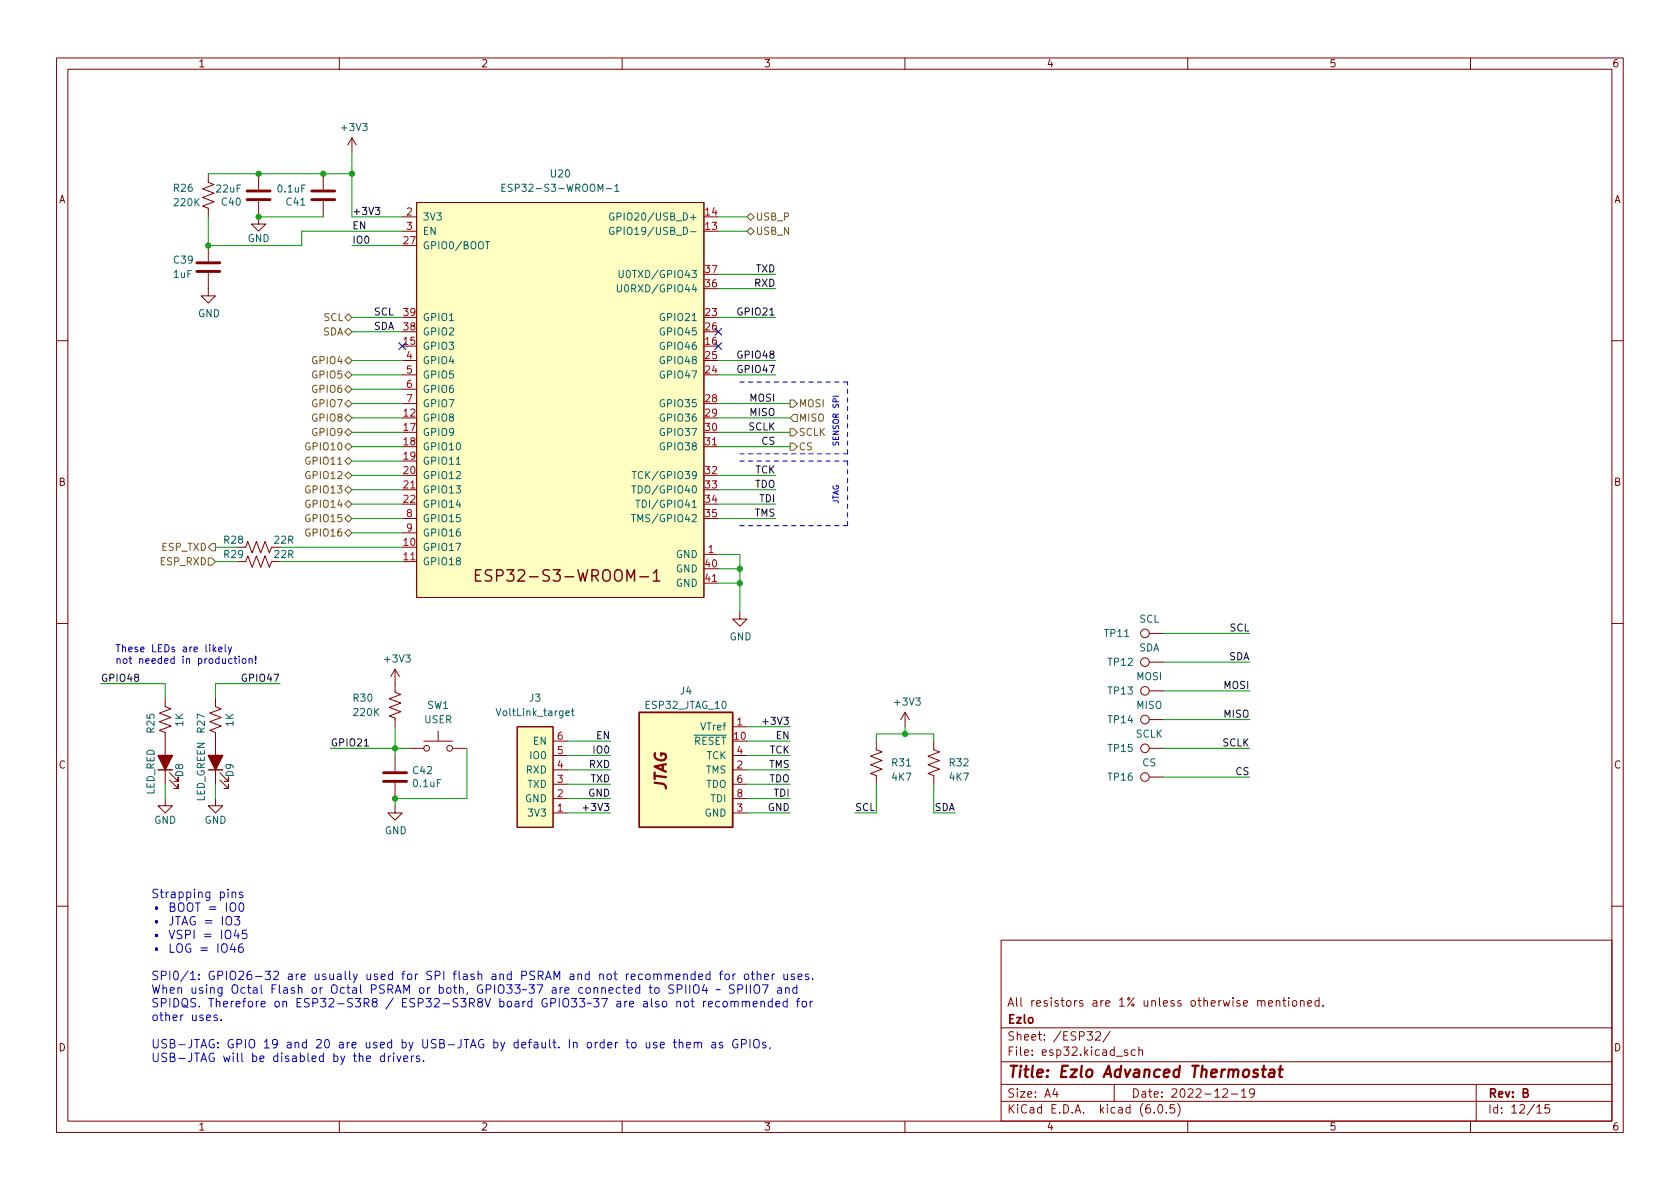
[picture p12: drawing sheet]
<svg xmlns="http://www.w3.org/2000/svg" width="297mm" height="210mm" viewBox="0 0 297 210" stroke-linecap="round" stroke-linejoin="round" font-family="sans-serif">
<g fill="none" stroke="#840000" stroke-width=".18">
<path d="M10 10.2h277v190.1h-277zM12 12.2h273v186.1h-273zM60 10.2v2M110 10.2v2M160 10.2v2M210 10.2v2M260 10.2v2M36.8 30.7v1.6l1 .3-2 .8 2 .8-2 .7 2 .8-2 .7 1 .4v1.5M45.7 35.6v4h1.3l-1.3 1.3-1.3-1.3h1.3M45.7 30.7v2.8M57.1 30.7v2.8M57.1 35.6v2.7"/>
<path d="M62.2 24.4l-.7 1.2M62.2 24.4v2.5M62.2 24.4l.8 1.2M71.1 38.3h2.6M73.7 35.8h50.8v69.9h-50.8zM36.8 48.3v4h1.3l-1.3 1.3-1.2-1.3h1.2M36.8 43.4v2.8M71.1 40.9h2.6M10 60.2h2M71.1 63.7h2.6M71.1 66.3h2.6M71.1 68.8h2.6"/>
<path d="M71.1 71.4h2.6M124.5 79h2.5M285 60.2h2M43.4 96.8l.4-1 .8 2 .7-2 .8 2 .8-2 .7 2 .4-1h1.5M43.4 99.3l.4-1 .8 2 .7-2 .8 2 .8-2 .7 2 .4-1h1.5M71.1 99.3h2.6M71.1 86.6h2.6M71.1 91.7h2.6M71.1 94.2h2.6M124.5 98h2.5M10 110.2h2M69.8 118.4v4l1.1 .4-2.1 .8 2.1 .7-2.1 .8 2.1 .8-2.1 .7 1 .4v1.5"/>
<path d="M69.8 118.4l-.7 1.2M69.8 118.4l.8 1.2M124.5 103.1h2.5M130.8 108.2v1.3h1.3l-1.3 1.2-1.3-1.2h1.3M203.2 117.1h2.5M203.2 112h2.5M285 110.2h2M29.2 123.4v1.6l1 .3-2 .8 2 .8-2 .7 2 .8-2 .8 1 .3v9.2M30 137.9l1.5 1.5v-.7v.7h-.8M30 136.6l1.5 1.6v-.8v.8h-.8M38.1 123.4v1.6l1 .3-2 .8 2 .8-2 .7 2 .8-2 .8 1 .3v9.2M38.9 137.9l1.5 1.5v-.7v.7h-.8"/>
<path d="M38.9 136.6l1.5 1.6v-.8v.8h-.8M69.8 133.6v2.8M69.8 138.4v2.8M72.4 132.3h2.5M74.9 131.1h5.1M77.5 129.3v1.8M80 132.3h2.5M91.4 128.5h6.4v17.8h-6.4zM97.8 136.1h2.5M97.8 133.6h2.5M97.8 138.7h2.5M97.8 131.1h2.5"/>
<path d="M129.5 128.5h2.6M129.5 136.1h2.6M129.5 133.6h2.6M129.5 138.7h2.6M154.9 131.1v1.5l1.1 .4-2.1 .7 2.1 .8-2.1 .7 2.1 .8-2.1 .8 1 .4v1.5M160 126v2.5M160 126l-.7 1.2M160 126l.8 1.2M165.1 131.1v1.5l1 .4-2 .7 2 .8-2 .7 2 .8-2 .8 1 .4v1.5M203.2 132.3h2.5M203.2 122.2h2.5M203.2 127.2h2.5"/>
<path d="M203.2 137.4h2.5M29.2 141.2v1.3h1.3l-1.3 1.3-1.3-1.3h1.3M38.1 141.2v1.3h1.3l-1.3 1.3-1.3-1.3h1.3M69.8 142.5v1.3h1.3l-1.3 1.2-1.2-1.2h1.2M97.8 143.8h2.5M97.8 141.2h2.5M129.5 143.8h2.6M129.5 141.2h2.6M10 160.2h2M177 166.3h108v32h-108zM223 177.1l.2-.2 .4 .1v.9M224.3 177.4l.7-.1-.1-.3-.4-.1-.2 .2 .1 .8h.5"/>
<path d="M225.6 177.1l.3-.2 .3 .1 .1 .9M225.6 176.9v1M226.8 176.9h.6M227 176.4v1.3l.4 .2M227.9 176.4v.2M227.9 176.9v1M228.6 177l.4-.1 .3 .3v.4l-.3 .3h-.4l-.1-.3v-.4zM229.9 177.1l.2-.2 .4 .1 .1 .9M229.9 176.9v1M231.2 177.4l.7-.1v-.3l-.5-.1-.2 .2 .1 .8h.6M233.2 177l-.4-.1-.3 .3v.4l.1 .3h.6M233.2 176.4v1.5"/>
<path d="M233.9 177.8v.1M285 160.2h2M60 198.3v2M110 198.3v2M160 198.3v2M177 194.8h108M177 191.8h108M177 187.8h108M177 181.8h108M186.5 192.5l-.4 1h1M186.9 193v1M192.2 182.4h.9l-.5 .6 .5 .1v.7l-.2 .1h-.5l-.2-.1"/>
<path d="M193.7 182.6l.6-.2 .2 .2 .1 .3-1 1h1M196.3 182.4l-1.3 1.9M197 191.8v3M199.4 185.7l-.4-.1-.2 .2 .1 .3 .5 .1v.4h-.6M200.7 185.7l-.4-.1-.3 .3v.4l.1 .3h.6M201.4 185.8l.2-.2 .3 .1 .1 .9M201.4 185.1v1.5M204.1 196.7v.1M204.9 195.4l.2-.1a.81 .81 0 0 1 .6 .7 .81 .81 0 0 1-.3 .8h-.2a.81 .81 0 0 1-.6-.6 .81 .81 0 0 1 .3-.8zM206.2 196.7v.1M207.6 195.3h-.7v.7l.2-.1 .5 .1 .1 .2-.1 .5-.2 .1-.5-.1M208.2 195.1a1.72 1.72 0 0 1 0 2.3"/>
<path d="M210 198.3v2M216.2 192.7l.6-.2 .2 .2 .1 .3-1 1h1M217.7 193.5h1.2M219.5 193l.4-.5v1.5M219.5 194h.9M221.8 193.2l-.3 .3-.4-.1-.2-.2 .2-.6 .4-.1 .2 .2a.99 .99 0 0 1-.3 1.3h-.3M260 198.3v2M261 191.8v6.5M271.7 195.8l.5-.5v1.5M271.7 196.8h.9M273.9 195.3h-.7l-.1 .7 .3-.1 .5 .1 .1 .2-.1 .5-.2 .1-.6-.1"/>
<circle cx="202.4" cy="117.1" r=".76"/>
<circle cx="202.4" cy="112" r=".76"/>
<circle cx="75.4" cy="132.3" r=".51"/>
<circle cx="79.5" cy="132.3" r=".51"/>
<circle cx="202.4" cy="132.3" r=".76"/>
<circle cx="202.4" cy="122.2" r=".76"/>
<circle cx="202.4" cy="127.2" r=".76"/>
<circle cx="202.4" cy="137.4" r=".76"/>
</g>
<path d="M222.4 189.2a.49 .49 0 0 0-.8 .3l.1 .2 .6 .2 .1 .2-.1 .3-.2 .1-.6-.1M223.1 189.1h.8M223.5 188.5l-.2 1.7v.2l.4 .1M224.5 189.2l.2-.1 .6 .1-.1 1.3M225.3 189.6l-.6 .1a.4 .4 0 0 0-.4 .3 .4 .4 0 0 0 .3 .5l.6-.1M226.1 189.1h.7M226.4 188.5l-.2 1.7 .1 .2 .4 .1" fill="none" stroke="#840000" stroke-width=".4"/>
<path d="M43.7 33.8h4.1M43.7 35.3h4.1M55.1 33.8h4.1M55.1 35.3h4.1M34.8 48h4.1M34.8 46.5h4.1M67.8 138.2h4.1M67.8 136.6h4.1" fill="none" stroke="#840000" stroke-width=".51"/>
<g fill="#ffffc2" stroke="#ffffc2" stroke-width=".18">
<path d="M113 126h16.5v20.3h-16.5z"/>
<path d="M91.4 128.5h6.4v17.8h-6.4z"/>
<path d="M73.7 35.8h50.8v69.9h-50.8z"/>
</g>
<path d="M84.1 101.7h.7M85 100.8h-.9v2h.9M113.1 102h1.6M115.5 101.3l.6-.5v2M115.5 102.8h1.2M27.9 136.1h2.6M36.8 136.1h2.6M113 126h16.5v20.3h-16.5z" fill="none" stroke="#840000" stroke-width=".25"/>
<g fill="#840000" stroke="#840000" stroke-width=".25">
<path d="M27.9 133.6h2.6l-1.3 2.5z"/>
<path d="M36.8 133.6h2.6l-1.3 2.5z"/>
</g>
<g fill="none" stroke="#006464" stroke-width=".18">
<path d="M88.7 33.2h.5M89.4 32.6h-.7v1.2h.7M107.2 33.4h1M108.5 37.7a.59 .59 0 0 0-.7 .6 .59 .59 0 0 0 .7 .6l.1-.5h-.3M108.7 32.9l.4-.3v1.2M108.7 33.8h.7M85.8 42.7h.7M86.2 42.7v1.3M108.5 40.3a.59 .59 0 0 0-.7 .5 .59 .59 0 0 0 .7 .6l.1-.5h-.3M109.1 40.9l.6-.1 .1-.2v-.3l-.7-.1v1.3M109.2 50.4v1l.2 .2h.4l.1-.2v-1M109.5 47.8v1l.2 .3 .4-.1 .1-.2v-1"/>
<path d="M80.7 82.1h.7M111.6 91h.8M111.7 85.9h.7M111.8 83.4h.7M112 91v1.3M112.1 85.9v1.3M112.1 83.4v1.2M112.4 88.5h.7M112.8 88.5v1.2M100.1 126.1l.6-.1-.1-.2-.4-.1-.1 .2v.6h.5M101 125.7h.5M101.2 125.3v1.1l.3 .2"/>
</g>
<g fill="none" stroke="#725600" stroke-width=".18">
<path d="M132.1 38.3l.6-.6 .6 .6-.6 .7zM61 56.1l.6-.6 .6 .6-.6 .7zM61 58.7l.6-.7 .6 .7-.6 .6zM132.1 40.9l.6-.6 .6 .6-.6 .6zM61 73.9l.6-.6 .6 .6-.6 .6zM61 79l.6-.6 .6 .6-.6 .6zM61 68.8l.6-.6 .6 .6-.6 .7zM61 66.3l.6-.6 .6 .6-.6 .6zM61 76.4l.6-.6 .6 .6-.6 .7zM61 71.4l.6-.7 .6 .7-.6 .6zM61.6 63.1l.6 .6-.6 .7-.6-.7zM139.7 78.4h.6l.7 .6-.7 .6h-.6z"/>
<path d="M139.7 70.7h.6l.7 .7-.7 .6h-.6zM139.7 75.8h.6l.7 .6-.7 .7h-.6zM140.3 73.3h.7v1.2h-.7l-.6-.6zM36.8 98.7h.7l.6 .6-.6 .6h-.7zM37.5 96.1h.6v1.3h-.6l-.7-.6zM61 81.5l.6-.6 .6 .6-.6 .7zM61 84.1l.6-.7 .6 .7-.6 .6zM61 86.6l.6-.6 .6 .6-.6 .6zM61 94.2l.6-.6 .6 .6-.6 .7zM61 91.7l.6-.6 .6 .6-.6 .6zM61.6 88.5l.6 .6-.6 .7-.6-.7z"/>
</g>
<path d="M66.4 36.7h.7l-.4 .5 .4 .1v.5l-.2 .1-.5-.1M64.4 131.9h.7M134.8 127.6h1M103.1 142.9h1" fill="none" stroke="#0f0f0f" stroke-width=".18"/>
<g fill="none" stroke="#0000c2" stroke-width=".18">
<path d="M147.3 70.1h1M37.8 114.8l.4 .5M38.2 114.4l-.5 .5M38.7 114.8l.6-.1-.1-.2-.4-.1-.1 .2v.6h.5M39.8 114v1.1l.2 .2M40.4 114.4l.3 .9M41 114.4l-.5 1.2-.1 .1M41 116.5h-.3l-.3 .2 .1 .6h.5M41.4 116.5h.5M41.6 116v1.1l.3 .2M42.3 116v.2M42.3 116.5v.8"/>
<path d="M43 116.5h.3l.2 .2v.4l-.2 .2h-.3l-.2-.2zM44 116.6l.2-.1h.3l.1 .8M44 116.5v.8M45.2 117.2v.1M45.2 116v.8M31.6 159.9a.5 .5 0 0 1 .6-.2 .5 .5 0 0 1 .3 .5v.5a.5 .5 0 0 1-.5 .5 .5 .5 0 0 1-.5-.5zM33.2 159.9a.5 .5 0 0 1 .5-.2 .5 .5 0 0 1 .4 .5v.5a.5 .5 0 0 1-.5 .5 .5 .5 0 0 1-.5-.5zM35 159.7v1.5M40 159.7v1.5M40.7 159.9a.5 .5 0 0 1 .6-.2 .5 .5 0 0 1 .4 .5v.5a.5 .5 0 0 1-.5 .5 .5 .5 0 0 1-.5-.5zM41 157.9l.2-.2 .4 .1 .1 .9M41 157.7v1"/>
<path d="M42.4 159.8l.2-.1a.81 .81 0 0 1 .6 .6 .81 .81 0 0 1-.3 .8l-.2 .1a.81 .81 0 0 1-.3-1.4zM42.9 157.8l-.4-.1-.2 .3 .1 .2 .5 .1v.4h-.6M27.5 160.7l.2 .1 .1-.1M27.5 160.5l.2-.1 .1 .1M27.5 163.1l.2 .1 .1-.1M27.5 162.9l.2-.1 .1 .1M27.5 165.5l.2 .1 .1-.1M27.5 165.3l.2-.1 .1 .1M27.5 167.9l.2 .1 .1-.1M27.5 167.8l.2-.2 .1 .2M27.5 160.4v.3M27.5 162.9v.2"/>
<path d="M27.5 165.3v.3M27.5 167.7v.3M27.6 160.4v.3M27.6 162.9v.2M27.6 165.3v.3M27.6 167.7v.3M27.7 160.4v.4M27.7 162.8v.4M27.7 165.2v.4M27.7 167.6v.4M27.7 160.4v.3M27.7 162.9v.2"/>
<path d="M27.7 165.3v.3M27.7 167.7v.3M27.8 160.4v.3M27.8 162.9v.2M27.8 165.3v.3M27.8 167.7v.3M29.9 164.5l.5 1.5 .5-1.5M30.1 160.4l.6-.1 .2-.2-.2-.4h-.6v1.5h.6l.3-.3a.39 .39 0 0 0-.4-.5M30.1 166.9v1.5h.7M30.5 162.1v1a.48 .48 0 0 1-.5 .5M31 162.1h.9M31.5 167a.5 .5 0 0 1 .5-.1 .5 .5 0 0 1 .2 .5v.5a.5 .5 0 0 1-.5 .5 .5 .5 0 0 1-.5-.5v-.5z"/>
<path d="M31.5 162.1v1.5M32.2 163.6l.5-1.5 .5 1.5M32.2 164.6l-.6-.1-.2 .1v.5l.6 .2 .2 .4-.3 .3-.6-.1M32.3 163.1h.7M32.8 165.3l.7-.1 .2-.2-.1-.4-.2-.1h-.6v1.5M33.7 167a.74 .74 0 0 0-.9 .5 .74 .74 0 0 0 .5 .9l.4-.1v-.5h-.2M34.3 164.5v1.5M34.5 162.1a.74 .74 0 0 0-.9 .6 .74 .74 0 0 0 .5 .9l.4-.2v-.5h-.3M35.5 167.6h1.2M35.5 168h1.2M36.2 165.2h1.1M36.2 165.6h1.1"/>
<path d="M36.3 162.8h1.2M36.3 163.2h1.2M37 160.4h1.2M37 160.8h1.2M38.4 179.6l-.4-.1-.2 .2 .1 .2 .5 .2v.3h-.6M38.5 166.9v1.5M39.2 164.5v1.5M39.3 162.1v1.5M39.4 167a.5 .5 0 0 1 .5-.1 .5 .5 0 0 1 .3 .5v.5a.5 .5 0 0 1-.5 .5 .5 .5 0 0 1-.5-.5v-.5zM39.9 164.7a.5 .5 0 0 1 .6-.2 .5 .5 0 0 1 .3 .5v.5a.5 .5 0 0 1-.5 .5 .5 .5 0 0 1-.5-.5zM40.2 162.1a.5 .5 0 0 1 .5 0 .5 .5 0 0 1 .3 .5v.5a.5 .5 0 0 1-.5 .5 .5 .5 0 0 1-.5-.5v-.5zM41.1 166.8l-.4 1.1h1"/>
<path d="M41.5 162.1h.9l-.5 .5 .4 .2v.6l-.2 .2h-.4l-.2-.2M41.5 167.4v1M41.7 164.4l-.3 1.1h.9M42.1 165v1M42.9 166.9a.59 .59 0 0 0-.7 .6v.6l.1 .2 .4 .1 .3-.1v-.5l-.1-.3h-.4l-.3 .3M43.6 164.5h-.7l-.1 .7 .2-.1h.5l.2 .2-.1 .5-.2 .2-.6-.2M120.9 172.4l.2-.2 .4 .1v.9M120.9 172.2v1M122 174.1v1.5M122.7 174.4a.5 .5 0 0 1 .5-.2 .5 .5 0 0 1 .4 .4v.5a.5 .5 0 0 1-.5 .6 .5 .5 0 0 1-.5-.6zM122.9 172.3l-.4-.1-.3 .3v.4l.1 .3h.6M122.9 171.7v1.5"/>
<path d="M123.5 172.7l.7-.1v-.3l-.5-.1-.2 .2 .1 .8h.6M124.4 177.1v1M124.5 174.1l-.3 1h.9M124.8 177.1h-.3l-.1 .3M124.9 174.6v1M125.2 177.6l.8-.2-.1-.3h-.4l-.3 .2 .1 .7h.6M125.5 172.3l-.4-.1-.3 .3v.4l.2 .3h.5M125.5 171.7v1.5M127.2 172.2h.5M127.2 177.1h-.4l-.3 .3v.4l.2 .2h.5M127.3 174.9l-.2 .2-.3-.2-.2 .2M127.7 171.7l-.3 .2v1.3"/>
<path d="M128 177.1h.3l.3 .3v.4l-.3 .3-.3-.1-.2-.2v-.4zM128.3 172.3l.4-.1 .3 .3v.4l-.3 .3h-.4l-.1-.3v-.4zM129.2 177.2l.3-.1h.3l.1 1M129.2 177.1v1M129.6 172.2v1M129.8 174.2l-.6-.1-.2 .3 .1 .4 .6 .3v.4l-.2 .1h-.5M129.9 177.3l.2-.2h.4v1M130 172.2l-.3 .1-.1 .2M130.5 174.9h.7l.1-.3-.1-.3-.2-.2h-.5v1.5M131.2 177.2l.3-.1h.3l.1 1M131.2 177.1v1M131.7 172.4l.2-.2 .4 .2 .1 .5-.2 .3h-.3l-.2-.1z"/>
<path d="M131.9 177.3l.2-.2h.4v1M132 174.1v1.5M132.7 174.1v1.5M132.8 172.2h.6M133 171.7v1.3l.4 .2M133.2 177.6l.7-.2-.1-.3h-.4l-.2 .2v.7h.6M133.4 174.4a.5 .5 0 0 1 .6-.2 .5 .5 0 0 1 .3 .4v.5a.5 .5 0 0 1-.5 .6 .5 .5 0 0 1-.5-.6zM133.9 172.4l.2-.2 .4 .1v.9M133.9 171.7v1.5M134.5 177.2l.2-.1h.4l.1 1M134.5 177.1v1M134.8 174.1h1l-.6 1.5"/>
<path d="M135.2 172.7l.7-.1-.1-.3-.4-.1-.2 .2v.8h.6M136.5 177.1h-.4l-.3 .3v.4l.2 .2h.5M136.5 172.2v1M136.5 176.6v1.5M137 172.2l-.3 .1-.2 .2M137.2 177.6l.7-.2-.1-.3h-.4l-.2 .2v.7h.6M137.5 174.7h.6l.1 .9M138.2 175l-.5 .1a.29 .29 0 0 0-.2 .3 .29 .29 0 0 0 .2 .2h.5M138.6 172.2l.1 1h.3l.2-.1M138.9 174.8l.2-.2 .4 .1v.9M138.9 174.6v1M139.2 177.1h-.5l-.2 .3v.4l.1 .2h.6"/>
<path d="M139.2 176.6v1.5M139.2 172.2v1M140.5 172.3l-.4-.1-.2 .2 .1 .3 .5 .1v.4h-.6M140.8 177.1h.6M140.9 174.7l-.4-.1-.3 .3v.5l.1 .2h.6M140.9 174.1v1.5M141.1 172.7l.7-.1-.1-.3-.4-.1-.2 .2 .1 .8h.5M141.4 176.6l-.4 .2v1.3M142 177.1h.3l.3 .3v.4l-.3 .3-.3-.1-.2-.2v-.4zM143 172.3l-.4-.1-.2 .2 .1 .3 .5 .1v.4h-.6M143.2 177.1v1M143.7 173.1v.1"/>
<path d="M143.7 177.1h-.3l-.2 .3M39.1 180.3v.2M68 186.8l-.5-.1-.3 .3v.4l.2 .3h.6M68 186.2v1.5M68.7 186.7v1M69.1 186.7l-.3 .1-.1 .2M69.6 186.7v1M70.2 186.7l.3 1 .4-1M71.4 187.2l.7-.1-.1-.3-.4-.1-.2 .2 .1 .8h.5M72.7 186.7v1M73.2 186.7l-.3 .1-.2 .2M74.2 186.8l-.4-.1-.2 .2 .1 .3 .5 .1v.4h-.6"/>
<path d="M74.9 187.6v.1M116.1 184.4l-.4-.1-.2 .2 .1 .2 .5 .2v.3h-.6M116.7 184.8l.8-.1-.1-.3-.4-.1-.3 .2 .1 .7h.6M119 184.3h.6M119.2 183.8v1.3l.4 .2M120.1 184.5l.2-.2 .4 .1v.9M120.1 183.8v1.5M121.4 184.8l.7-.1-.1-.3-.4-.1-.2 .2 .1 .7h.5M122.7 184.5l.3-.2 .3 .1 .1 .9M122.7 184.3v1M123.4 184.5l.2-.2 .4 .1v.9M125.9 184.4h.6v.9"/>
<path d="M126.5 184.7h-.5a.29 .29 0 0 0-.2 .3 .29 .29 0 0 0 .2 .3l.5-.1M127.7 184.4l-.3-.1-.2 .2v.2l.5 .2v.3h-.5M130.4 183.9a.74 .74 0 0 0-.9 .5 .74 .74 0 0 0 .5 .9l.5-.1v-.5h-.3M131.1 184.6l.7-.1 .2-.2-.1-.3-.2-.2h-.6v1.5M132.6 183.8v1.5M133.3 184a.5 .5 0 0 1 .6-.2 .5 .5 0 0 1 .3 .5v.5a.5 .5 0 0 1-.5 .5 .5 .5 0 0 1-.5-.5zM135.4 184.4l-.4-.1-.2 .2 .1 .2 .5 .2v.3h-.6M136.2 185.2l-.2 .3"/>
<circle cx="27.7" cy="165.4" r=".21"/>
<circle cx="27.7" cy="160.6" r=".21"/>
<circle cx="27.7" cy="163" r=".21"/>
<circle cx="27.7" cy="167.8" r=".21"/>
</g>
<path d="M130.8 67.6h19.1M130.8 80.3h19.1M130.8 93h19.1M130.8 81.5h19.1M149.9 80.3v-12.7M149.9 93v-11.5" fill="none" stroke="#0000c2" stroke-width=".18" stroke-dasharray=".8 .8"/>
<g fill="none" stroke="#009600" stroke-width=".18">
<path d="M36.8 38.3v5.1h16.5v-2.5h17.8M36.8 30.7h25.4M45.7 38.3h11.4M62.2 26.9v11.4h8.9M127 38.3h5.1M62.2 58.7h8.9M62.2 56.1h8.9M62.2 43.4h8.9M127 56.1h10.2M127 48.5h10.2M127 51h10.2M127 40.9h5.1"/>
<path d="M62.2 66.3h8.9M62.2 68.8h8.9M62.2 63.7h8.9M62.2 79h8.9M62.2 71.4h8.9M62.2 76.4h8.9M62.2 73.9h8.9M127 66.3h10.2M127 63.7h10.2M127 79h12.7M127 71.4h12.7M127 76.4h12.7"/>
<path d="M127 73.9h12.7M38.1 96.8h3.8M38.1 99.3h3.8M49.5 96.8h21.6M49.5 99.3h21.6M62.2 91.7h8.9M62.2 84.1h8.9M62.2 89.1h8.9M62.2 86.6h8.9M62.2 81.5h8.9M62.2 94.2h8.9M127 91.7h10.2"/>
<path d="M127 84.1h10.2M127 89.1h10.2M127 86.6h10.2M127 98h3.8v10.2M127 100.6h3.8M127 103.1h3.8M205.7 117.1h15.3M205.7 112h15.3M17.8 120.9h11.4v2.5M29.2 138.7v2.5M38.1 138.7v2.5M49.5 120.9h-11.4v2.5"/>
<path d="M58.4 132.3h14M69.8 128.5v5.1M82.5 132.3v8.9h-12.7v1.3M100.3 136.1h7.6M100.3 138.7h7.6M100.3 133.6h7.6M100.3 131.1h7.6M132.1 136.1h7.6M132.1 138.7h7.6M132.1 133.6h7.6M132.1 131.1h7.6M132.1 128.5h7.6"/>
<path d="M154.9 138.7v5.1h-3.8M154.9 131.1v-1.3h10.2v1.3M160 128.5v1.3M165.1 138.7v5.1h3.8M205.7 122.2h15.3M205.7 132.3h15.3M205.7 137.4h15.3M205.7 127.2h15.3M100.3 143.8h7.6M100.3 141.2h7.6M132.1 143.8h7.6M132.1 141.2h7.6"/>
</g>
<path d="M126.4 58.1l1.2 1.2M127.6 58.1l-1.2 1.2M70.5 60.6l1.2 1.2M71.7 60.6l-1.2 1.2M126.4 60.6l1.2 1.2M127.6 60.6l-1.2 1.2" fill="none" stroke="#000084" stroke-width=".18"/>
<g fill="#009600" stroke="#009600" stroke-width=".18">
<circle cx="62.2" cy="30.7" r=".46"/>
<circle cx="57.1" cy="30.7" r=".46"/>
<circle cx="45.7" cy="38.3" r=".46"/>
<circle cx="45.7" cy="30.7" r=".46"/>
<circle cx="36.8" cy="43.4" r=".46"/>
<circle cx="160" cy="129.8" r=".46"/>
<circle cx="130.8" cy="100.6" r=".46"/>
<circle cx="130.8" cy="103.1" r=".46"/>
<circle cx="69.8" cy="132.3" r=".46"/>
<circle cx="69.8" cy="141.2" r=".46"/>
</g>
<g font-size="2.8" fill="#840000">
<text x="86.5" y="102.8">ESP32-S3-WROOM-1</text>
<text x="117.8" y="139.9" transform="rotate(-90 117.8 139.9)">JTAG</text>
<text x="178" y="190.6">Title: Ezlo Advanced Thermostat</text>
</g>
<g font-size="2.1" fill="#0000c2">
<text x="26.7" y="158.8">Strapping pins</text>
<text x="26.7" y="173.3">SPI0/1: GPIO26-32 are usually used for SPI flash and PSRAM and not recommended for other uses.</text>
<text x="26.7" y="175.7">When using Octal Flash or Octal PSRAM or both, GPIO33~37 are connected to SPIIO4 ~ SPIIO7 and</text>
<text x="26.7" y="178.1">SPIDQS. Therefore on ESP32-S3R8 / ESP32-S3R8V board GPIO33~37 are also not recommended for</text>
<text x="26.7" y="180.6">other uses.</text>
<text x="26.7" y="185.4">USB-JTAG: GPIO 19 and 20 are used by USB-JTAG by default. In order to use them as GPIOs,</text>
<text x="26.7" y="187.8">USB-JTAG will be disabled by the drivers.</text>
</g>
<g font-size="2.1" fill="#840000">
<text x="178" y="178">All resistors are 1% unless otherwise mentioned.</text>
<text x="178" y="184">Sheet: /ESP32/</text>
<text x="178" y="181">Ezlo</text>
<text x="178" y="186.7">File: esp32.kicad_sch</text>
<text x="178" y="196.9">KiCad E.D.A. kicad (6.0.5)</text>
<text x="178" y="194.1">Size: A4</text>
<text x="200" y="194.1">Date: 2022-12-19</text>
<text x="263" y="194.1">Rev: B</text>
<text x="263" y="196.9">Id: 12/15</text>
</g>
<g font-size="1.8" fill="#840000">
<text x="35" y="11.9">1</text>
<text x="85" y="11.9">2</text>
<text x="135" y="11.9">3</text>
<text x="185" y="11.9">4</text>
<text x="235" y="11.9">5</text>
<text x="285" y="11.9">6</text>
<text x="10.3" y="35.9">A</text>
<text x="285.3" y="35.9">A</text>
<text x="10.3" y="85.9">B</text>
<text x="285.3" y="85.9">B</text>
<text x="10.3" y="135.9">C</text>
<text x="285.3" y="135.9">C</text>
<text x="10.3" y="185.9">D</text>
<text x="285.3" y="185.9">D</text>
<text x="35" y="199.9">1</text>
<text x="85" y="199.9">2</text>
<text x="135" y="199.9">3</text>
<text x="185" y="199.9">4</text>
<text x="235" y="199.9">5</text>
<text x="285" y="199.9">6</text>
</g>
<g font-size="1.8" fill="#006464">
<text x="60.5" y="23.2">+3V3</text>
<text x="30.8" y="33.9">R26</text>
<text x="38.3" y="34">22uF</text>
<text x="49.2" y="34">0.1uF</text>
<text x="90.3" y="33.9">ESP32-S3-WROOM-1</text>
<text x="97.4" y="31.4">U20</text>
<text x="30.9" y="36.4">220K</text>
<text x="39.3" y="36.3">C40</text>
<text x="50.7" y="36.3">C41</text>
<text x="74.7" y="39">3V3</text>
<text x="74.7" y="41.5">EN</text>
<text x="109.5" y="39">GPIO20/USB_D+</text>
<text x="110" y="41.5">GPIO19/USB_D-</text>
<text x="30.8" y="46.6">C39</text>
<text x="43.8" y="42.8">GND</text>
<text x="74.7" y="44.1">GPIO0/BOOT</text>
<text x="30.7" y="49.1">1uF</text>
<text x="110.6" y="51.7">U0RXD/GPIO44</text>
<text x="110.8" y="49.1">U0TXD/GPIO43</text>
<text x="35" y="56.1">GND</text>
<text x="74.7" y="59.3">GPIO2</text>
<text x="74.7" y="56.8">GPIO1</text>
<text x="117.1" y="56.8">GPIO21</text>
<text x="117.1" y="59.3">GPIO45</text>
<text x="74.7" y="61.8">GPIO3</text>
<text x="74.7" y="64.4">GPIO4</text>
<text x="117.1" y="61.8">GPIO46</text>
<text x="117.1" y="64.4">GPIO48</text>
<text x="74.7" y="66.9">GPIO5</text>
<text x="74.7" y="69.5">GPIO6</text>
<text x="117.1" y="66.9">GPIO47</text>
<text x="74.7" y="74.5">GPIO8</text>
<text x="74.7" y="77.1">GPIO9</text>
<text x="74.7" y="72">GPIO7</text>
<text x="117.1" y="72">GPIO35</text>
<text x="117.1" y="74.5">GPIO36</text>
<text x="117.1" y="77.1">GPIO37</text>
<text x="74.7" y="79.6">GPIO10</text>
<text x="74.7" y="82.2">GPIO11</text>
<text x="117.1" y="79.6">GPIO38</text>
<text x="74.7" y="84.7">GPIO12</text>
<text x="74.7" y="87.2">GPIO13</text>
<text x="74.7" y="89.8">GPIO14</text>
<text x="112.8" y="87.2">TDO/GPIO40</text>
<text x="112.9" y="84.7">TCK/GPIO39</text>
<text x="113.7" y="89.8">TDI/GPIO41</text>
<text x="74.7" y="92.3">GPIO15</text>
<text x="74.7" y="94.9">GPIO16</text>
<text x="112.8" y="92.3">TMS/GPIO42</text>
<text x="39.7" y="96.1">R28</text>
<text x="39.7" y="98.7">R29</text>
<text x="48.6" y="96.1">22R</text>
<text x="48.6" y="98.7">22R</text>
<text x="74.7" y="97.4">GPIO17</text>
<text x="74.7" y="99.9">GPIO18</text>
<text x="119.5" y="98.7">GND</text>
<text x="119.5" y="101.2">GND</text>
<text x="119.5" y="103.8">GND</text>
<text x="129" y="113.2">GND</text>
<text x="195.4" y="112.6">TP11</text>
<text x="201.4" y="110.1">SCL</text>
<text x="68.1" y="117.1">+3V3</text>
<text x="196" y="117.7">TP12</text>
<text x="201.3" y="115.2">SDA</text>
<text x="62.5" y="124.1">R30</text>
<text x="75.6" y="125.3">SW1</text>
<text x="93.6" y="124.1">J3</text>
<text x="114.2" y="125.3">ESP32_JTAG_10</text>
<text x="120.3" y="122.8">J4</text>
<text x="158.3" y="124.8">+3V3</text>
<text x="196" y="122.8">TP13</text>
<text x="200.9" y="120.3">MOSI</text>
<text x="200.9" y="125.3">MISO</text>
<text x="27.3" y="129.5" transform="rotate(-90 27.3 129.5)">R25</text>
<text x="32.4" y="128.4" transform="rotate(-90 32.4 128.4)">1K</text>
<text x="36.2" y="129.5" transform="rotate(-90 36.2 129.5)">R27</text>
<text x="41.3" y="128.4" transform="rotate(-90 41.3 128.4)">1K</text>
<text x="62.6" y="126.6">220K</text>
<text x="75" y="127.9">USER</text>
<text x="88.2" y="126.6">VoltLink_target</text>
<text x="94.3" y="131.7">EN</text>
<text x="121.3" y="131.7">~{RESET}</text>
<text x="124" y="129.2">VTref</text>
<text x="196" y="127.9">TP14</text>
<text x="200.8" y="130.4">SCLK</text>
<text x="32.4" y="137.3" transform="rotate(-90 32.4 137.3)">D8</text>
<text x="41.3" y="137.3" transform="rotate(-90 41.3 137.3)">D9</text>
<text x="73.1" y="136.9">C42</text>
<text x="93" y="136.8">RXD</text>
<text x="93.9" y="134.2">IO0</text>
<text x="124.8" y="136.8">TMS</text>
<text x="124.9" y="134.2">TCK</text>
<text x="157.8" y="135.5">R31</text>
<text x="167.9" y="135.5">R32</text>
<text x="196" y="133">TP15</text>
<text x="202" y="135.5">CS</text>
<text x="27.3" y="140.6" transform="rotate(-90 27.3 140.6)">LED_RED</text>
<text x="36.2" y="141.8" transform="rotate(-90 36.2 141.8)">LED_GREEN</text>
<text x="73.2" y="139.2">0.1uF</text>
<text x="92.8" y="141.9">GND</text>
<text x="93.2" y="139.3">TXD</text>
<text x="124.8" y="139.3">TDO</text>
<text x="125.7" y="141.9">TDI</text>
<text x="157.8" y="138">4K7</text>
<text x="167.9" y="138">4K7</text>
<text x="196" y="138">TP16</text>
<text x="27.2" y="145.7">GND</text>
<text x="36.1" y="145.7">GND</text>
<text x="68" y="147.5">GND</text>
<text x="93.6" y="144.4">3V3</text>
<text x="124.6" y="144.4">GND</text>
</g>
<g font-size="1.8" fill="#0f0f0f">
<text x="62.2" y="38">+3V3</text>
<text x="62.2" y="40.5">EN</text>
<text x="62.2" y="43.1">IO0</text>
<text x="133.4" y="50.7">RXD</text>
<text x="133.6" y="48.2">TXD</text>
<text x="66" y="55.8">SCL</text>
<text x="66" y="58.3">SDA</text>
<text x="130.8" y="55.8">GPIO21</text>
<text x="130.8" y="65.9">GPIO47</text>
<text x="130.8" y="63.4">GPIO48</text>
<text x="132.6" y="71">MOSI</text>
<text x="132.3" y="76.1">SCLK</text>
<text x="132.6" y="73.6">MISO</text>
<text x="133.5" y="83.7">TCK</text>
<text x="134.7" y="78.6">CS</text>
<text x="133.4" y="86.3">TDO</text>
<text x="134.3" y="88.8">TDI</text>
<text x="133.4" y="91.3">TMS</text>
<text x="217.4" y="111.7">SCL</text>
<text x="217.2" y="116.7">SDA</text>
<text x="17.8" y="120.5">GPIO48</text>
<text x="43.1" y="120.5">GPIO47</text>
<text x="216.5" y="121.8">MOSI</text>
<text x="58.4" y="132">GPIO21</text>
<text x="105.5" y="130.7">EN</text>
<text x="135.5" y="128.2">+3V3</text>
<text x="137.2" y="130.7">EN</text>
<text x="216.2" y="132">SCLK</text>
<text x="216.5" y="126.9">MISO</text>
<text x="104.2" y="135.8">RXD</text>
<text x="105.1" y="133.2">IO0</text>
<text x="136" y="135.8">TMS</text>
<text x="136.1" y="133.2">TCK</text>
<text x="218.5" y="137.1">CS</text>
<text x="103.8" y="143.4">+3V3</text>
<text x="104" y="140.9">GND</text>
<text x="104.4" y="138.3">TXD</text>
<text x="135.8" y="143.4">GND</text>
<text x="136" y="138.3">TDO</text>
<text x="136.9" y="140.9">TDI</text>
<text x="151.1" y="143.4">SCL</text>
<text x="165.2" y="143.4">SDA</text>
</g>
<g font-size="1.8" fill="#a90000">
<text x="71.9" y="38.1">2</text>
<text x="71.9" y="40.6">3</text>
<text x="124.7" y="40.6">13</text>
<text x="124.7" y="38.1">14</text>
<text x="71.4" y="43.2">27</text>
<text x="124.7" y="50.8">36</text>
<text x="124.7" y="48.3">37</text>
<text x="71.4" y="58.4">38</text>
<text x="71.4" y="55.9">39</text>
<text x="124.7" y="55.9">23</text>
<text x="124.7" y="58.4">26</text>
<text x="71.4" y="61">15</text>
<text x="71.9" y="63.5">4</text>
<text x="124.7" y="61">16</text>
<text x="124.7" y="63.5">25</text>
<text x="71.9" y="66">5</text>
<text x="71.9" y="68.6">6</text>
<text x="71.9" y="71.1">7</text>
<text x="124.7" y="66">24</text>
<text x="124.7" y="71.1">28</text>
<text x="71.4" y="73.7">12</text>
<text x="71.4" y="76.2">17</text>
<text x="124.7" y="73.7">29</text>
<text x="124.7" y="76.2">30</text>
<text x="71.4" y="78.7">18</text>
<text x="71.4" y="81.3">19</text>
<text x="71.4" y="83.8">20</text>
<text x="124.7" y="78.7">31</text>
<text x="124.7" y="83.8">32</text>
<text x="71.4" y="86.4">21</text>
<text x="71.4" y="88.9">22</text>
<text x="124.7" y="86.4">33</text>
<text x="124.7" y="88.9">34</text>
<text x="71.9" y="91.4">8</text>
<text x="71.9" y="94">9</text>
<text x="124.7" y="91.4">35</text>
<text x="71.4" y="96.5">10</text>
<text x="71.4" y="99.1">11</text>
<text x="124.7" y="100.3">40</text>
<text x="125.2" y="97.8">1</text>
<text x="124.7" y="102.9">41</text>
<text x="98.6" y="130.8">6</text>
<text x="129.8" y="130.8">10</text>
<text x="130.3" y="128.3">1</text>
<text x="98.6" y="135.9">4</text>
<text x="98.6" y="133.3">5</text>
<text x="130.3" y="135.9">2</text>
<text x="130.3" y="133.3">4</text>
<text x="98.6" y="143.5">1</text>
<text x="98.6" y="141">2</text>
<text x="98.6" y="138.4">3</text>
<text x="130.3" y="143.5">3</text>
<text x="130.3" y="138.4">6</text>
<text x="130.3" y="141">8</text>
</g>
<g font-size="1.8" fill="#725600">
<text x="133.5" y="39">USB_P</text>
<text x="133.5" y="41.5">USB_N</text>
<text x="57" y="59.3">SDA</text>
<text x="57.2" y="56.8">SCL</text>
<text x="55.4" y="64.4">GPIO4</text>
<text x="55.4" y="69.5">GPIO6</text>
<text x="55.4" y="66.9">GPIO5</text>
<text x="55.4" y="74.5">GPIO8</text>
<text x="55.4" y="77.1">GPIO9</text>
<text x="55.4" y="72">GPIO7</text>
<text x="141.2" y="72">MOSI</text>
<text x="141.2" y="74.5">MISO</text>
<text x="141.2" y="77.1">SCLK</text>
<text x="54.4" y="82.2">GPIO11</text>
<text x="54.4" y="79.6">GPIO10</text>
<text x="141.2" y="79.6">CS</text>
<text x="54.4" y="84.7">GPIO12</text>
<text x="54.4" y="87.2">GPIO13</text>
<text x="54.4" y="89.8">GPIO14</text>
<text x="54.4" y="94.9">GPIO16</text>
<text x="54.4" y="92.3">GPIO15</text>
<text x="28.4" y="99.9">ESP_RXD</text>
<text x="28.6" y="97.4">ESP_TXD</text>
</g>
<g font-size="1.8" fill="#0000c2">
<text x="20.3" y="115.3">These LEDs are likely</text>
<text x="20.3" y="117.4">not needed in production!</text>
</g>
<g font-size="1.4" fill="#0000c2">
<text x="148.3" y="79" transform="rotate(-90 148.3 79)">SENSOR SPI</text>
<text x="148.3" y="89.1" transform="rotate(-90 148.3 89.1)">JTAG</text>
</g>
</svg>
